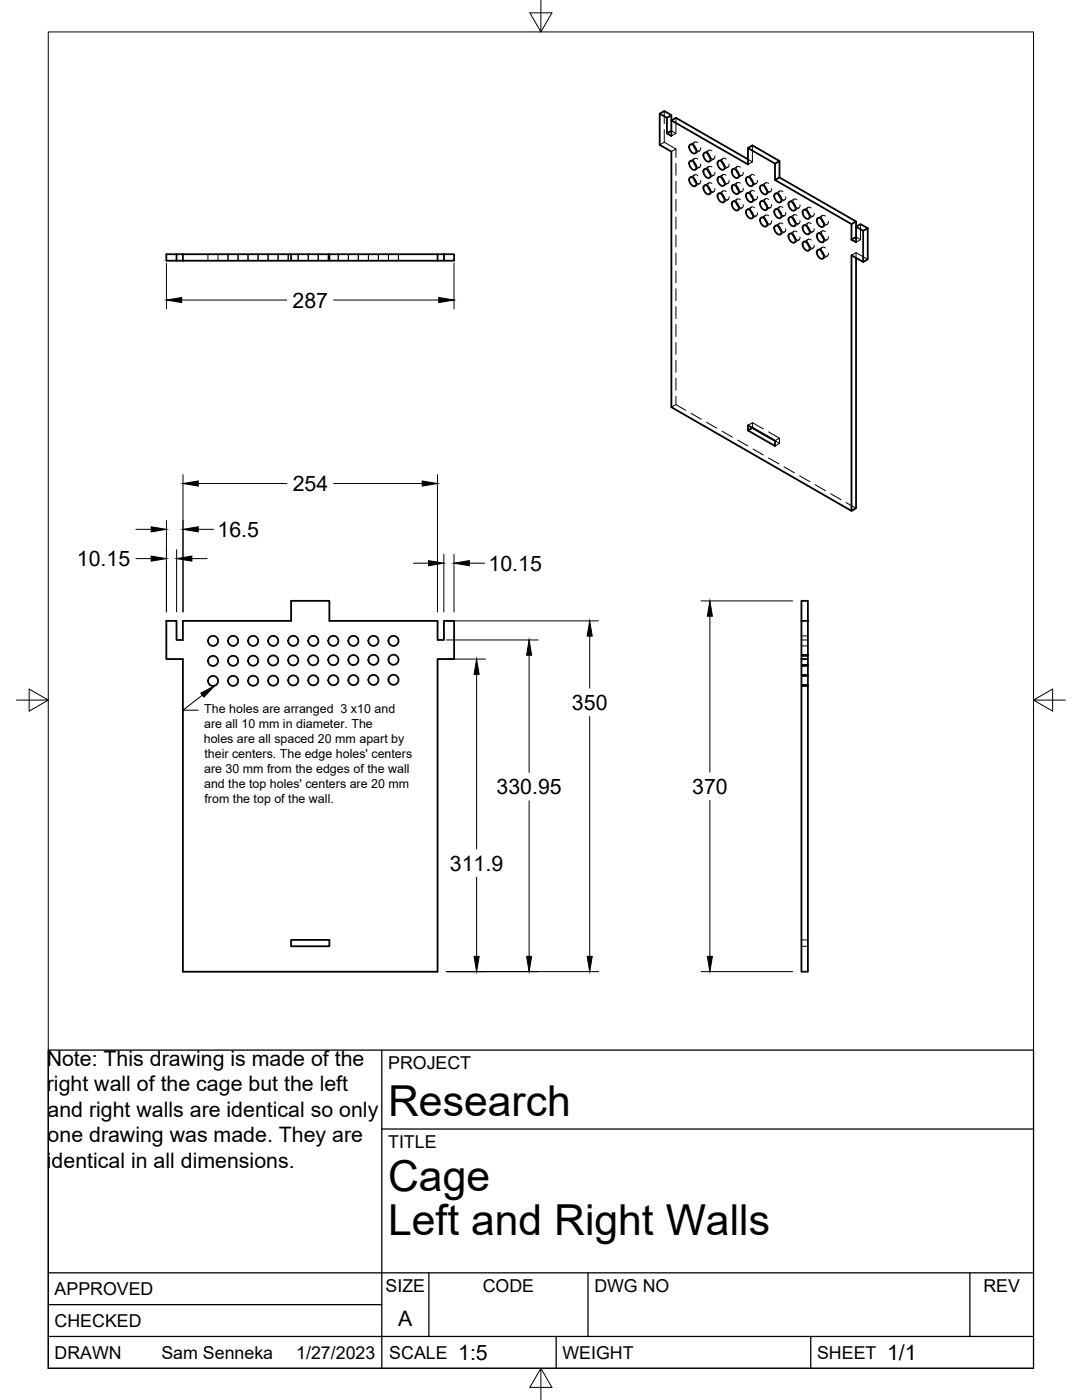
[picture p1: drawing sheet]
<svg xmlns="http://www.w3.org/2000/svg" width="216mm" height="279mm" viewBox="0 0 216 279" stroke-linecap="round" stroke-linejoin="round" font-family="sans-serif">
<!-- layer: Visible -->
<g fill="none" stroke="#000" stroke-width=".36">
<path d="M131.6 22.7l1.5 .8 .9-.5v1l15.2 8.8v-3.3l.9-.5 5.4 3.1M133.1 23.5v3.1l.9-.5M133.1 26.6l.9 .5v-3.1l.9-.5 14.3 8.3M134 23l-1.5-.8-.9 .5v6.2l2.4 1.3v51.1l35.9 20.7M137.7 32.1a1.16 1.16 0 0 1 1 1.8 1.16 1.16 0 0 1-1-1.8zM137.7 28.9a1.16 1.16 0 0 1 1 1.7 1.16 1.16 0 0 1-1-1.7zM137.7 35.4a1.16 1.16 0 0 1 1 1.7 1.16 1.16 0 0 1-1-1.7zM138.4 32.4l.5 .7M138.4 29.1l.5 .8M138.4 35.6l.5 .8M140.6 33.7a1.16 1.16 0 0 1 1 1.8 1.16 1.16 0 0 1-1-1.8zM140.6 30.5a1.16 1.16 0 0 1 1 1.7 1.16 1.16 0 0 1-1-1.7z"/>
<path d="M140.6 37a1.16 1.16 0 0 1 1 1.7 1.16 1.16 0 0 1-1-1.7zM141.3 34l.4 .7M141.3 30.7l.4 .8M141.3 37.2l.4 .8M143.4 38.6a1.16 1.16 0 0 1 1 1.8 1.16 1.16 0 0 1-1-1.8zM143.4 32.1a1.16 1.16 0 0 1 1 1.8 1.16 1.16 0 0 1-1-1.8zM143.4 35.3a1.16 1.16 0 0 1 1 1.8 1.16 1.16 0 0 1-1-1.8zM144.1 38.9l.5 .7M144.1 32.4l.5 .7M144.1 35.6l.5 .7M146.2 33.7a1.16 1.16 0 0 1 1 1.8 1.16 1.16 0 0 1-1-1.8zM146.2 36.9a1.16 1.16 0 0 1 1 1.8 1.16 1.16 0 0 1-1-1.8z"/>
<path d="M146.9 34l.5 .7M146.9 37.2l.5 .8M149.1 38.6a1.16 1.16 0 0 1 1 1.7 1.16 1.16 0 0 1-1-1.7zM149.1 35.4a1.16 1.16 0 0 1 1 1.7 1.16 1.16 0 0 1-1-1.7zM149.2 29.5l5.4 3.2M149.8 38.8l.4 .8M149.8 35.6l.4 .8M151.9 37a1.16 1.16 0 0 1 1 1.7 1.16 1.16 0 0 1-1-1.7zM152.6 37.2l.4 .8M154.6 32.7l.9-.6v3.3l-.9 .5zM154.6 35.9l15.3 8.8M154.7 38.6a1.16 1.16 0 0 1 1 1.8 1.16 1.16 0 0 1-1-1.8z"/>
<path d="M155.4 38.9l.5 .7M155.5 35.4l15.3 8.8M35.2 50.7h-2v1.3h2v-1.3h1.3M35.2 52h1.3M36.5 50.7h29.2v1.3h-29.2M36.5 50.7v1.3M58.1 50.7v1.3M65.7 52h22.9M65.7 50.7h21.6M88.6 50.7h2v1.3h-2zM88.6 50.7h-1.3v1.3M146.2 40.2a1.16 1.16 0 0 1 1 1.8 1.16 1.16 0 0 1-1-1.8z"/>
<path d="M146.9 40.5l.5 .7M149.1 41.8a1.16 1.16 0 0 1 1 1.8 1.16 1.16 0 0 1-1-1.8zM149.8 42.1l.4 .7M151.9 40.2a1.16 1.16 0 0 1 1 1.7 1.16 1.16 0 0 1-1-1.7zM151.9 43.4a1.16 1.16 0 0 1 1 1.8 1.16 1.16 0 0 1-1-1.8zM152.6 40.4l.4 .8M152.6 43.7l.4 .8M154.7 45.1a1.16 1.16 0 0 1 1 1.7 1.16 1.16 0 0 1-1-1.7zM154.7 41.8a1.16 1.16 0 0 1 1 1.7 1.16 1.16 0 0 1-1-1.7zM155.4 45.3l.5 .8M155.4 42l.5 .8M157.5 46.7a1.16 1.16 0 0 1 1 1.7 1.16 1.16 0 0 1-1-1.7z"/>
<path d="M157.5 40.3a1.16 1.16 0 0 1 1 1.7 1.16 1.16 0 0 1-1-1.7zM157.5 43.4a1.16 1.16 0 0 1 1 1.7 1.16 1.16 0 0 1-1-1.7zM158.3 46.9l.4 .7M158.3 40.5l.4 .8M158.3 43.6l.4 .8M160.4 45a1.16 1.16 0 0 1 1 1.7 1.16 1.16 0 0 1-1-1.7zM160.4 41.9a1.16 1.16 0 0 1 1 1.7 1.16 1.16 0 0 1-1-1.7zM160.4 48.3a1.16 1.16 0 0 1 1 1.7 1.16 1.16 0 0 1-1-1.7zM161.1 45.2l.4 .8M161.1 42.1l.4 .8M161.1 48.5l.4 .8M163.2 46.6a1.16 1.16 0 0 1 1 1.7 1.16 1.16 0 0 1-1-1.7z"/>
<path d="M163.2 43.5a1.16 1.16 0 0 1 1 1.8 1.16 1.16 0 0 1-1-1.8zM163.2 49.9a1.16 1.16 0 0 1 1 1.7 1.16 1.16 0 0 1-1-1.7zM163.9 46.8l.5 .8M163.9 50.1l.5 .8M163.9 43.7l.5 .8M170.8 51.5v49.9l-.9 .6v-51.1l2.3 1.4M170.8 47.3l-.9 .5M172.2 46.1l.9-.5v6.2l-.9 .5zM172.2 46.1l-1.4-.9v-1l-.9 .5v3.1M173.1 45.6l-1.4-.9-.9 .5v3.1l-.9-.5M149.2 84.9l5.4 3.1-4.5-2.6-.9 .5zM149.2 85.9l5.4 3.1v-1"/>
<path d="M33.2 123.9h2v3.8h1.3v-3.8h21.6v-4h7.6v4h21.6v3.8h1.3v-3.8h2v7.6h-3.3v62.4h-50.8v-62.4h-3.3zM159.9 123.9h1.3v7.6h-1.3zM159.9 131.5v62.4h1.3v-62.4M159.9 123.9v-4h1.3v4M58.1 187.6h7.6v1.2h-7.6z"/>
<circle cx="42.5" cy="127.9" r="1.01"/>
<circle cx="42.5" cy="131.9" r="1.01"/>
<circle cx="42.5" cy="135.9" r="1.01"/>
<circle cx="46.5" cy="131.9" r="1.01"/>
<circle cx="46.5" cy="127.9" r="1.01"/>
<circle cx="46.5" cy="135.9" r="1.01"/>
<circle cx="50.5" cy="131.9" r="1.01"/>
<circle cx="50.5" cy="135.9" r="1.01"/>
<circle cx="50.5" cy="127.9" r="1.01"/>
<circle cx="54.5" cy="135.8" r="1.01"/>
<circle cx="54.5" cy="131.8" r="1.01"/>
<circle cx="54.5" cy="127.9" r="1.01"/>
<circle cx="58.5" cy="135.8" r="1.01"/>
<circle cx="58.5" cy="127.9" r="1.01"/>
<circle cx="58.5" cy="131.8" r="1.01"/>
<circle cx="62.5" cy="131.8" r="1.01"/>
<circle cx="62.5" cy="127.9" r="1.01"/>
<circle cx="62.5" cy="135.8" r="1.01"/>
<circle cx="66.5" cy="127.9" r="1.01"/>
<circle cx="66.5" cy="135.8" r="1.01"/>
<circle cx="66.5" cy="131.8" r="1.01"/>
<circle cx="70.5" cy="135.7" r="1.01"/>
<circle cx="70.5" cy="131.7" r="1.01"/>
<circle cx="70.5" cy="127.9" r="1.01"/>
<circle cx="74.5" cy="131.7" r="1.01"/>
<circle cx="74.5" cy="127.9" r="1.01"/>
<circle cx="74.5" cy="135.7" r="1.01"/>
<circle cx="78.5" cy="131.7" r="1.01"/>
<circle cx="78.5" cy="127.9" r="1.01"/>
<circle cx="78.5" cy="135.7" r="1.01"/>
</g>
<!-- layer: Hidden -->
<g fill="none" stroke="#000" stroke-width=".2">
<path d="M132.5 28.4l2.4 1.3-.9 .5M132.5 22.2v2.5M132.5 25.9v2.5M132.5 28.4l-.9 .5M134 26.1l.9 .5-.9 .5M134.9 23.5v3.1M134.9 29.7v1.7M134.9 32.6v2.4M134.9 36.2v2.4M134.9 39.8v2.3M138.6 31.6l-.9 .6M138.6 28.4l-.9 .5"/>
<path d="M138.6 34.9l-.9 .5M139.2 31.8a.5 .5 0 0 0-.7-.1 .5 .5 0 0 0 0 .7M139.2 28.5a.5 .5 0 0 0-.7-.1 .5 .5 0 0 0 0 .7M139.2 35a.5 .5 0 0 0-.7-.1 .5 .5 0 0 0 0 .7M139.6 33.4l-.9 .5M139.6 30.1l-.9 .5M139.6 36.6l-.9 .5M139.8 32.8a.49 .49 0 0 1-.3 .6 .49 .49 0 0 1-.6-.3M139.8 29.5a.49 .49 0 0 1-.3 .6 .49 .49 0 0 1-.6-.2M139.8 36a.49 .49 0 0 1-.3 .7 .49 .49 0 0 1-.6-.3M141.4 33.2l-.9 .6M141.4 30l-.9 .5"/>
<path d="M141.4 36.5l-.9 .5M142 33.4a.5 .5 0 0 0-.6-.1 .5 .5 0 0 0-.1 .7M142 30.1a.5 .5 0 0 0-.6-.1 .5 .5 0 0 0-.1 .7M142 36.6a.5 .5 0 0 0-.6 0 .5 .5 0 0 0-.1 .7M142.5 35l-1 .5M142.5 31.7l-1 .5M142.5 38.2l-1 .6M142.6 34.4a.5 .5 0 0 1-.2 .6 .5 .5 0 0 1-.7-.3M142.6 31.1a.5 .5 0 0 1-.2 .7 .5 .5 0 0 1-.7-.3M142.6 37.6a.5 .5 0 0 1-.2 .7 .5 .5 0 0 1-.7-.3M144.3 38.1l-.9 .5M144.3 31.6l-.9 .5"/>
<path d="M144.3 34.8l-.9 .6M144.9 38.2a.5 .5 0 0 0-.7 0 .5 .5 0 0 0-.1 .7M144.9 31.8a.5 .5 0 0 0-.7-.1 .5 .5 0 0 0-.1 .7M144.9 35a.5 .5 0 0 0-.7-.1 .5 .5 0 0 0-.1 .7M145.3 39.9l-.9 .5M145.3 33.3l-.9 .6M145.3 36.6l-.9 .5M145.5 39.2a.5 .5 0 0 1-.3 .7 .5 .5 0 0 1-.7-.3M145.5 32.7a.5 .5 0 0 1-.3 .7 .5 .5 0 0 1-.7-.3M145.5 36a.5 .5 0 0 1-.3 .6 .5 .5 0 0 1-.7-.3M147.1 39.7l-.9 .5M147.1 33.3l-.9 .5"/>
<path d="M147.1 36.4l-.9 .6M147.7 39.9a.5 .5 0 0 0-.7-.1 .5 .5 0 0 0-.1 .7M147.7 33.4a.5 .5 0 0 0-.7-.1 .5 .5 0 0 0-.1 .7M147.7 36.6a.5 .5 0 0 0-.7-.1 .5 .5 0 0 0-.1 .7M148.1 35l-.9 .5M148.1 38.2l-.9 .5M148.3 34.4a.49 .49 0 0 1-.3 .6 .49 .49 0 0 1-.6-.2M148.3 37.6a.49 .49 0 0 1-.3 .6 .49 .49 0 0 1-.6-.2M149.2 31.8l.9 .5M149.9 38.1l-.9 .5M149.9 34.9l-.9 .5M150.1 29v3.3"/>
<path d="M150.1 32.3l-.9 .5M150.5 38.2a.5 .5 0 0 0-.6-.1 .5 .5 0 0 0-.1 .7M150.5 35a.5 .5 0 0 0-.7-.1 .5 .5 0 0 0 0 .7M150.9 39.8l-.9 .5M150.9 36.6l-.9 .5M151.1 39.2a.5 .5 0 0 1-.3 .6 .5 .5 0 0 1-.6-.2M151.1 36a.5 .5 0 0 1-.2 .7 .5 .5 0 0 1-.7-.3M152.8 36.5l-.9 .5M152.8 39.7l-.9 .5M153.4 36.6a.5 .5 0 0 0-.7-.1 .5 .5 0 0 0-.1 .7M153.4 39.8a.5 .5 0 0 0-.7-.1 .5 .5 0 0 0-.1 .7M153.8 38.2l-.9 .6"/>
<path d="M154 37.6a.5 .5 0 0 1-.3 .7 .5 .5 0 0 1-.7-.3M155.6 38.1l-.9 .6M156.2 38.2a.5 .5 0 0 0-.7 0 .5 .5 0 0 0-.1 .7M156.6 39.9l-.9 .5M156.8 39.3a.49 .49 0 0 1-.3 .6 .49 .49 0 0 1-.6-.3M158.4 39.8l-.9 .5M159 39.9a.5 .5 0 0 0-.7-.1 .5 .5 0 0 0-.1 .7M41.5 50.7v1.3M43.5 50.7v1.3M45.5 50.7v1.3M47.5 50.7v1.3M49.5 50.7v1.3"/>
<path d="M51.5 50.7v1.3M53.5 50.7v1.3M55.5 50.7v1.3M57.5 50.7v1.3M59.5 50.7v1.3M61.5 50.7v1.3M63.5 50.7v1.3M65.5 50.7v1.3M67.5 50.7v1.3M69.5 50.7v1.3M71.5 50.7v1.3M73.5 50.7v1.3"/>
<path d="M75.5 50.7v1.3M77.5 50.7v1.3M79.5 50.7v1.3M134.9 43.3v2.4M134.9 46.9v2.4M134.9 50.5v2.4M134.9 54.1v2.3M134.9 57.6v2.4M148.1 41.5l-.9 .5M148.3 40.9a.49 .49 0 0 1-.3 .6 .49 .49 0 0 1-.6-.3M149.9 41.3l-.9 .5M150.5 41.5a.5 .5 0 0 0-.7-.1 .5 .5 0 0 0 0 .7"/>
<path d="M150.9 43.1l-.9 .5M151.1 42.5a.5 .5 0 0 1-.2 .6 .5 .5 0 0 1-.7-.3M152.8 42.9l-.9 .6M153.4 43.1a.5 .5 0 0 0-.7-.1 .5 .5 0 0 0-.1 .7M153.8 41.4l-.9 .5M153.8 44.7l-.9 .5M154 40.8a.5 .5 0 0 1-.3 .6 .5 .5 0 0 1-.7-.2M154 44.1a.5 .5 0 0 1-.3 .6 .5 .5 0 0 1-.7-.2M155.6 44.6l-.9 .5M155.6 41.3l-.9 .5M156.2 44.7a.5 .5 0 0 0-.7-.1 .5 .5 0 0 0-.1 .7M156.2 41.4a.5 .5 0 0 0-.7-.1 .5 .5 0 0 0-.1 .7"/>
<path d="M156.6 46.3l-.9 .5M156.6 43l-.9 .5M156.8 45.7a.49 .49 0 0 1-.3 .6 .49 .49 0 0 1-.6-.2M156.8 42.4a.49 .49 0 0 1-.3 .6 .49 .49 0 0 1-.6-.2M158.4 46.2l-.9 .5M158.4 42.9l-.9 .5M159 46.3a.5 .5 0 0 0-.7-.1 .5 .5 0 0 0-.1 .7M159 43a.5 .5 0 0 0-.7-.1 .5 .5 0 0 0-.1 .7M159.4 47.9l-.9 .5M159.4 41.5l-.9 .5M159.4 44.6l-.9 .5M159.6 47.3a.5 .5 0 0 1-.3 .6 .5 .5 0 0 1-.6-.2"/>
<path d="M159.6 40.9a.5 .5 0 0 1-.3 .6 .5 .5 0 0 1-.6-.2M159.6 44a.5 .5 0 0 1-.3 .7 .5 .5 0 0 1-.6-.3M161.2 44.5l-.8 .5M161.2 41.4l-.8 .5M161.2 47.8l-.8 .5M161.9 44.6a.5 .5 0 0 0-.7-.1 .5 .5 0 0 0-.1 .7M161.9 41.5a.5 .5 0 0 0-.7-.1 .5 .5 0 0 0-.1 .7M161.9 47.9a.5 .5 0 0 0-.7-.1 .5 .5 0 0 0-.1 .7M162.2 46.2l-.8 .5M162.2 43.1l-.8 .5M162.2 49.5l-.8 .5M162.5 45.6a.5 .5 0 0 1-.3 .7 .5 .5 0 0 1-.7-.3"/>
<path d="M162.5 42.5a.5 .5 0 0 1-.3 .7 .5 .5 0 0 1-.7-.3M162.5 48.9a.5 .5 0 0 1-.3 .6 .5 .5 0 0 1-.7-.2M164.1 46.1l-.9 .5M164.1 43l-.9 .5M164.1 49.4l-.9 .5M164.7 46.2a.5 .5 0 0 0-.7-.1 .5 .5 0 0 0-.1 .7M164.7 43.1a.5 .5 0 0 0-.7 0 .5 .5 0 0 0-.1 .7M164.7 49.5a.49 .49 0 0 0-.7-.1 .49 .49 0 0 0-.1 .7M165.1 47.8l-.9 .5M165.1 44.7l-.9 .6M165.1 51.1l-.9 .5M165.3 47.2a.49 .49 0 0 1-.3 .7 .49 .49 0 0 1-.6-.3"/>
<path d="M165.3 44.2a.49 .49 0 0 1-.3 .6 .49 .49 0 0 1-.6-.3M165.3 50.5a.49 .49 0 0 1-.3 .6 .49 .49 0 0 1-.6-.2M169.9 50.9l.9-.5 2.3 1.4M170.8 47.3l.9 .5M170.8 50.4v1.1M171.7 44.7v3.1l-.9 .5M134.9 79.1v1.7l-.9 .5M134.9 61.2v2.4M134.9 64.8v2.4M134.9 68.3v2.4M134.9 71.9v2.4M134.9 75.5v2.4"/>
<path d="M134.9 80.8l1.9 1.1M137.9 82.5l2 1.2M141 84.3l2 1.1M144.1 86l2 1.2M147.2 87.8l2 1.2M150.1 84.3v1.1M150.1 84.3l-.9 .6M150.1 84.3l2.2 1.3M150.3 89.6l2 1.2M153.4 86.2l2.1 1.3-.9 .5 .9 .5M153.4 91.4l2 1.2M155.5 87.5v1l-.9 .5"/>
<path d="M156.4 93.2l2.1 1.2M159.6 95l2 1.1M162.6 96.7l2.1 1.2M165.7 98.5l2.1 1.2M168.8 100.3l2 1.1M159.9 127.7h1.3M159.9 134.7h1.3M159.9 136.7h1.3M159.9 134.8h1.3M159.9 136.8h1.3M159.9 130.9h1.3M159.9 132.9h1.3"/>
<path d="M159.9 130.8h1.3M159.9 132.8h1.3M159.9 130.7h1.3M159.9 132.7h1.3M159.9 134.9h1.3M159.9 136.9h1.3M159.9 126.9h1.3M159.9 128.9h1.3M159.9 188.8h1.3M159.9 187.6h1.3"/>
</g>
<!-- layer: Visible -->
<circle cx="150.1" cy="85.4" r=".18" fill="#000"/>
<!-- layer: Border -->
<path d="M9.6 6.4h196.6v266.7h-196.6zM107.9 0v6.4l-2.2-3.8h4.4l-2.2 3.8M3.3 139.7h6.3l-3.8-2.2v4.4l3.8-2.2M206.2 139.7l3.8 2.2v-4.4l-3.8 2.2h6.4M107.9 273.1l2.2 3.8h-4.4l2.2-3.8v6.3" fill="none" stroke="#000" stroke-width=".2"/>
<!-- layer: Titleblock -->
<path d="M9.6 209.6h196.6v63.5h-196.6zM76.2 209.6v63.5M76.2 225.3h130M9.6 254h196.6M85.6 254v12.7M117.3 254v12.7M193.5 254v12.7M9.6 266.7h196.6M9.6 260.4h66.6M111 266.7v6.4M161.8 266.7v6.4" fill="none" stroke="#000" stroke-width=".25"/>
<!-- layer: FD_Dimensions -->
<g fill="none" stroke="#000" stroke-width=".2">
<path d="M33.2 52.5v9.2M36.3 59.9h20.9M66.6 59.9h20.9M90.6 52.5v9.2M36.5 94.7v27.4M39.6 96.5h17.7M66.6 96.5h17.6M87.3 94.7v27.4M27.1 111.5h3.1M27.1 105.6h3.1M33.2 103.9v18.2M35.2 109.7v12.4"/>
<path d="M38.3 111.5h3M39.6 105.6h3M82.5 112.4h3M88.6 110.6v11.5M90.6 110.6v11.5M93.6 112.4h3.1M139.9 119.9h18.3M89.1 123.9h30.3M89.1 131.5h7.8M89.1 127.7h18.3M95.1 134.6v34.8M105.6 130.8v23.4"/>
<path d="M117.7 127v10.3M141.6 123v31.1M105.6 159.8v31.1M117.7 143v47.9M141.6 159.7v31.2M95.1 175.1v15.8M89.1 193.9h30.3M139.9 193.9h18.3"/>
</g>
<g fill="#000" stroke="#000" stroke-width=".2">
<path d="M33.2 59.9l3.1-.5v1zM87.5 59.4l3.1 .5-3.1 .5zM36.5 96.5l3.1-.5v1zM84.2 96l3.1 .5-3.1 .5zM30.2 111l3 .5-3 .5zM30.2 105.1l3 .5-3 .6zM35.2 111.5l3.1-.5v1zM36.5 105.6l3.1-.5v1.1zM85.5 111.9l3.1 .5-3.1 .5zM90.6 112.4l3-.5v1zM95.1 131.5l.5 3.1h-1zM105.6 127.7l.5 3.1h-1z"/>
<path d="M117.7 123.9l.5 3.1h-1zM141.6 119.9l.6 3.1h-1.1zM94.6 190.9h1l-.5 3zM105.1 190.9h1l-.5 3zM117.2 190.9h1l-.5 3zM141.1 190.9h1.1l-.6 3z"/>
</g>
<!-- layer: Leaders -->
<path d="M40.1 138.3l2.7-1.4-2.1 2.2z" fill="#000" stroke="#000" stroke-width=".2"/>
<path d="M40.4 138.7l-3.9 3h3.1" fill="none" stroke="#000" stroke-width=".2"/>
<g font-size="8.5">
<text x="77.4" y="222.8">Research</text>
<text x="77.4" y="237.8">Cage</text>
<text x="77.4" y="246.4">Left and Right Walls</text>
</g>
<g font-size="4.3">
<text x="58.4" y="61.4">287</text>
<text x="58.4" y="98">254</text>
<text x="43.4" y="107.1">16.5</text>
<text x="15.3" y="113">10.15</text>
<text x="97.5" y="113.9">10.15</text>
<text x="114.1" y="141.6">350</text>
<text x="99.1" y="158.5">330.95</text>
<text x="138.1" y="158.4">370</text>
<text x="89.8" y="173.7">311.9</text>
<text x="9.3" y="212.7">Note: This drawing is made of the</text>
<text x="9.4" y="217.8">right wall of the cage but the left</text>
<text x="9.5" y="222.9">and right walls are identical so only</text>
<text x="9.5" y="228">one drawing was made. They are</text>
<text x="9.4" y="233">identical in all dimensions.</text>
<text x="79.5" y="264.5">A</text>
<text x="91.4" y="271.4">1:5</text>
<text x="177" y="271.4">1/1</text>
</g>
<g font-size="3.5">
<text x="77.4" y="213.4">PROJECT</text>
<text x="77.4" y="229.1">TITLE</text>
<text x="76.9" y="257.8">SIZE</text>
<text x="96.3" y="257.8">CODE</text>
<text x="118.6" y="257.8">DWG NO</text>
<text x="196.2" y="257.8">REV</text>
<text x="10.9" y="258.5">APPROVED</text>
<text x="10.9" y="264.8">CHECKED</text>
<text x="10.9" y="271.2">DRAWN</text>
<text x="32.2" y="271.2">Sam Senneka</text>
<text x="59.1" y="271.2">1/27/2023</text>
<text x="77.7" y="271.2">SCALE</text>
<text x="112.2" y="271.2">WEIGHT</text>
<text x="163" y="271.2">SHEET</text>
</g>
<g font-size="2.5">
<text x="40.8" y="142.4">The holes are arranged 3 x10 and</text>
<text x="40.7" y="148.3">holes are all spaced 20 mm apart by</text>
<text x="40.7" y="145.4">are all 10 mm in diameter. The</text>
<text x="40.7" y="154.3">are 30 mm from the edges of the wall</text>
<text x="40.8" y="151.3">their centers. The edge holes' centers</text>
<text x="40.7" y="157.2">and the top holes' centers are 20 mm</text>
<text x="40.8" y="160.2">from the top of the wall.</text>
</g>
</svg>
